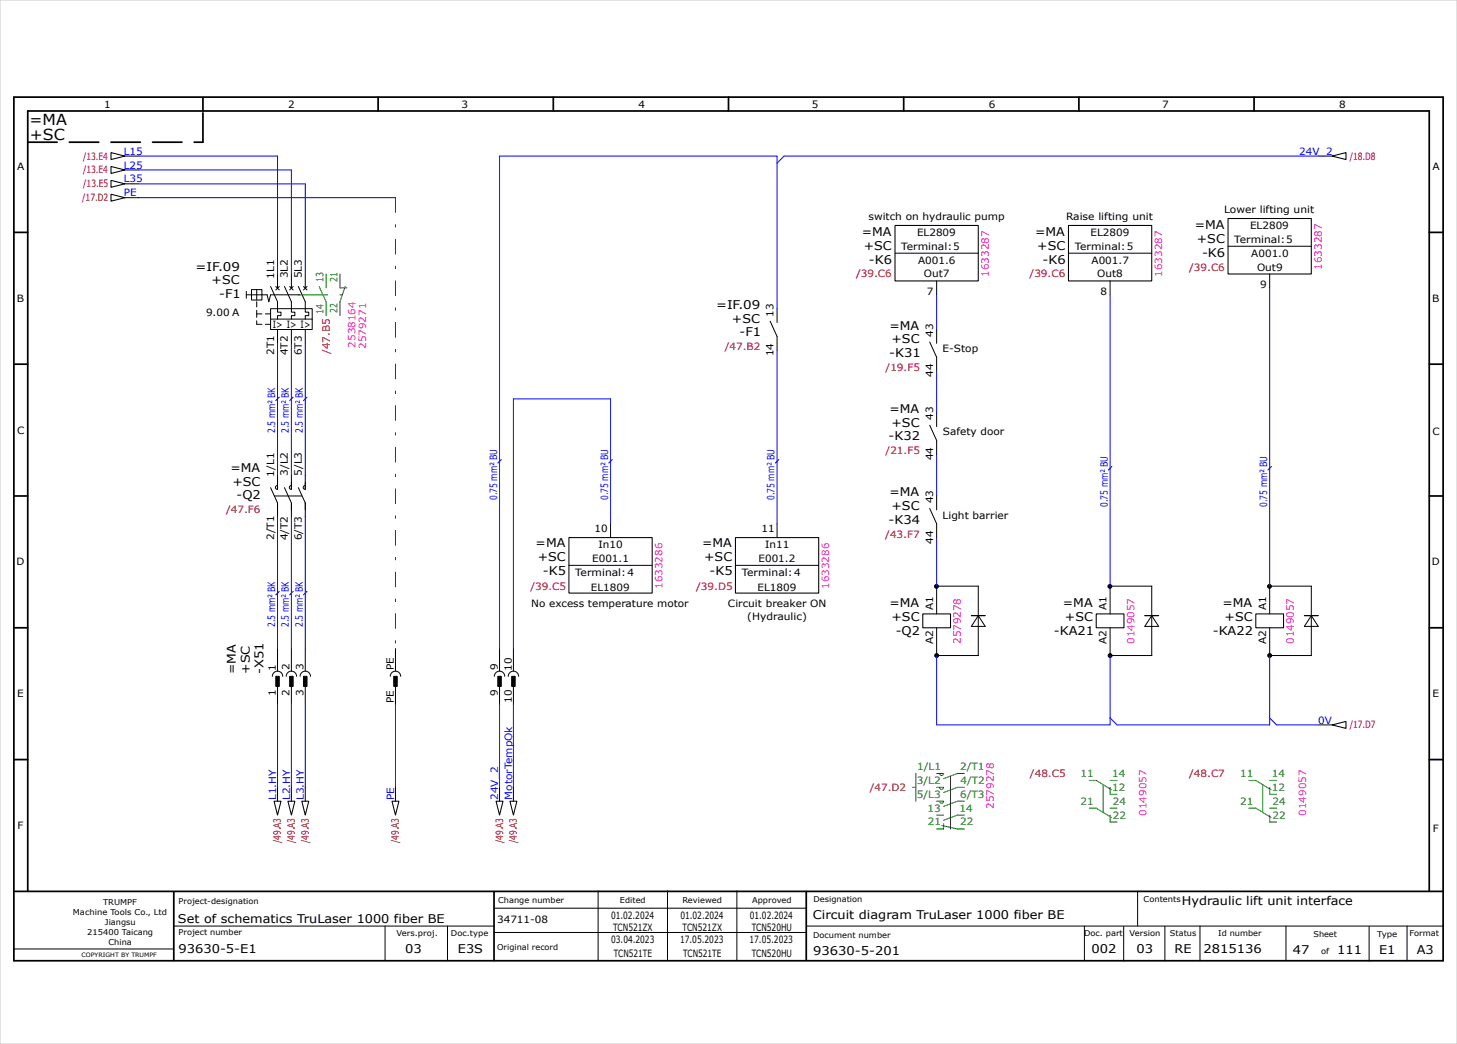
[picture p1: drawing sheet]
<svg xmlns="http://www.w3.org/2000/svg" width="420mm" height="301mm" viewBox="0 0 420 301" stroke-linecap="round" stroke-linejoin="round" font-family="sans-serif">
<g fill="none" stroke="#000" stroke-width=".5">
<path d="M4 28h412v249h-412zM58.5 28.2v3.8M109 28v4M159.5 28v4M210 28v4M260.5 28v4M311 28v4M361.5 28v4M4 67h4M412 67h4M4 105h4M412 105h4"/>
<path d="M4 143h4M412 143h4M4 181h4M412 181h4M4 219h4M412 219h4M4 257h412M8 257v-225h404v225M50.1 257.1v19.8M142.4 257.2v19.8M232.4 257.1v19.7"/>
</g>
<g fill="none" stroke="#000" stroke-width=".29">
<path d="M36 45h4M36 49h4M36 53h4M36 57h4M380 45h4M80 79v4M84 79v4M88 79v4M258 73h24M308 73h24M354 71h24M366 79v4"/>
<path d="M71 85h6l.5 2 .5-2M71 84v2M72.5 83.5h3v3h-3zM74 83.5v3M74 87v1.5M74 89.5v2M74 92.5v1h1.5M74 90.5h1.5M76.5 90.5h1.5M76.5 93.5h1.5M78 89h12v6h-12zM78 82.6l2 4.4v3h1v1h-1v1"/>
<path d="M78 92h12M79.5 82.6l1 1M80 95v4M80.5 82.6l-1 1M82 82.6l2 4.4v3h1v1h-1v1M83.5 82.6l1 1M84 95v4M84.5 82.6l-1 1M86 82.6l2 4.4v3h1v1h-1v1M87.5 82.6l1 1M88 95v4M88.5 82.6l-1 1"/>
<path d="M222 92.6l2 4.4v4M224 89v4M268 98.6l2 4.4v4M270 81v4M270 95v4M320 81v4M270 119v4M80 137v4.1a.56 .56 0 0 1-.6-.6 .56 .56 0 0 1 .6-.5M84 140a.56 .56 0 0 0-.6 .5 .56 .56 0 0 0 .6 .6M84 137v4.1M88 137v4.1a.56 .56 0 0 1-.6-.6 .56 .56 0 0 1 .6-.5M268 122.6l2 4.4v4"/>
<path d="M78 140.6l2 4.4v4M82 140.6l2 4.4v4M86 140.6l2 4.4v4M176 151v4M224 151v4M268 146.6l2 4.4v4M270 143v4M164 163h24M212 163h24M280 177.5h4M282 177.5l2 3.1h-4zM282 169v20"/>
<path d="M282.1 169h-12.1v8M330 177.5h4M332 169v20M332 177.5l2 3.1h-4zM332.1 169h-12.1v8M376 177.5h4M378 177.5l2 3.1h-4zM378 169v20M378.1 169h-12.1v8M78.5 195a1.5 1.5 0 0 1 1.5-1.5 1.5 1.5 0 0 1 1.5 1.5M80 187v6.5M80 198v5"/>
<path d="M82.5 195a1.5 1.5 0 0 1 1.5-1.5 1.5 1.5 0 0 1 1.5 1.5M84 187v6.5M84 198v5M86.5 195a1.5 1.5 0 0 1 1.5-1.5 1.5 1.5 0 0 1 1.5 1.5M88 187v6.5M88 198v5M112.5 195a1.5 1.5 0 0 1 1.5-1.5 1.5 1.5 0 0 1 1.5 1.5M114 187v6.5M114 198v5M142.5 195a1.5 1.5 0 0 1 1.5-1.5 1.5 1.5 0 0 1 1.5 1.5M144 187v6.5M144 198v5"/>
<path d="M146.5 195a1.5 1.5 0 0 1 1.5-1.5 1.5 1.5 0 0 1 1.5 1.5M148 187v6.5M148 198v5M270 181v8h12.1M320 181v8h12.1M366 181v8h12.1M380 209h4M80 227v4M84 227v4M88 227v4M114 227v4M144 227v4"/>
<path d="M148 227v4M172.4 256.9v20M192.4 256.9v20M212.4 256.9v20M327.9 256.9v10M4.1 273.6h45.7M50.1 267h92.2M111 267v10M129 267v10M142.4 261.9h90M142.4 268.9h90M232.5 267h183.5"/>
<path d="M312.6 267v10M323.9 267.1v10M335.8 267.1v10M345.9 267v10.1M370.7 267v9.8M394.7 267.1v10M405.6 267v10"/>
</g>
<path d="M8 41h50.5M58.5 41v-8.8" fill="none" stroke="#000" stroke-width=".5" stroke-dasharray="8.5 3.5"/>
<path d="M0 0h420v301h-420z" fill="none" stroke="#c9c9c9" stroke-width=".29"/>
<g fill="none" stroke="#000" stroke-width=".3">
<path d="M32 44l4 1-4 1zM32 48l4 1-4 1zM32 52l4 1-4 1zM32 56l4 1-4 1zM384 45l4-1v2zM258 65h24v16h-24zM308 65h24v16h-24zM354 63h24v16h-24zM164 155h24v16h-24zM212 155h24v16h-24zM266 177h8v4h-8zM316 177h8v4h-8z"/>
<path d="M362 177h8v4h-8zM384 209l4-1v2zM79 231h2l-1 4zM83 231h2l-1 4zM87 231h2l-1 4zM113 231h2l-1 4zM143 231h2l-1 4zM147 231h2l-1 4z"/>
</g>
<path d="M78 85h9M79.1 143h7.9" fill="none" stroke="#000" stroke-width=".29" stroke-dasharray="8.5 3.5"/>
<g fill="none" stroke="#008000" stroke-width=".29">
<path d="M94 79v4M98 79v4h2M92 82.6l2 4.4v4M99.5 82.6l-1.5 4.4v4M263 227h1M264 223v8M270 227h2a.56 .56 0 0 1-.6 .6 .56 .56 0 0 1-.5-.6M270 231h2M270 223h2M270 235h2M270.9 231a.56 .56 0 0 0 .5 .6 .56 .56 0 0 0 .6-.6M270.9 223a.56 .56 0 0 0 .6 .6 .56 .56 0 0 0 .5-.6"/>
<path d="M271.5 238l4.5 1h2M272 237.5v1.5h-2M278 227h-2l-4 1.5M278 231h-2l-4 1.5M278 223h-2l-4 1.5M278 235h-2l-4 1.5M314 225h2l4.4 2.7M314 233h2l4.4 2.7M320 227v2h2M320 225h2M320 235v2h2M320 233h2"/>
<path d="M360 225h2l4.4 2.7M360 233h2l4.4 2.7M366 227v2h2M366 225h2M366 235v2h2M366 233h2"/>
</g>
<path d="M86 85h12.7M274 239v-7.8M274 231.7v-7.9M318 226.3v7.9M364 226.3v7.9" fill="none" stroke="#008000" stroke-width=".29" stroke-dasharray="8.5 3.5"/>
<g fill="none" stroke="#00f" stroke-width=".29">
<path d="M40 45h40v34M40 49h44v30M40 53h48v26M40 57h74M380 45h-154l-2 2M80 99v38M84 99v38M88 99v38M224 89v-44h-80v142M270 85v10M320 85v84M366 83v86"/>
<path d="M224 101v50M270 107v12M270 131v12M80 149v38M84 149v38M88 149v38M176 151v-36h-28v72M270 155v14M270 189v20h50v-20M366 189v20h-44l-2-2M80 203v24M84 203v24"/>
<path d="M88 203v24M114 203v24M144 203v24M148 203v24M366 207l2 2h12"/>
</g>
<path d="M114 57v130" fill="none" stroke="#00f" stroke-width=".29" stroke-dasharray="4.2 3.5 .7 3.5"/>
<g fill="#000" stroke="#000" stroke-width=".29">
<path d="M79.5 195h1v2.9h-1z" fill-rule="evenodd"/>
<path d="M83.5 195h1v2.9h-1z" fill-rule="evenodd"/>
<path d="M87.5 195h1v2.9h-1z" fill-rule="evenodd"/>
<path d="M113.5 195h1v2.9h-1z" fill-rule="evenodd"/>
<path d="M143.5 195h1v2.9h-1z" fill-rule="evenodd"/>
<path d="M147.5 195h1v2.9h-1z" fill-rule="evenodd"/>
<circle cx="269.9" cy="169.1" r=".56"/>
<circle cx="319.9" cy="169.1" r=".56"/>
<circle cx="365.9" cy="169.1" r=".56"/>
<circle cx="270" cy="189" r=".56"/>
<circle cx="320" cy="189" r=".56"/>
<circle cx="366" cy="189" r=".56"/>
</g>
<path d="M80.5 114.5l-1 1M84.5 114.5l-1 1M88.5 114.5l-1 1M144.5 132.5l-1 1M176.5 132.5l-1 1M224.5 132.5l-1 1M320.5 134.5l-1 1M366.5 134.5l-1 1M80.5 170.5l-1 1M84.5 170.5l-1 1M88.5 170.5l-1 1" fill="none" stroke="#00f" stroke-width=".3"/>
<g font-size="4.4">
<text x="8.5" y="36">=MA</text>
<text x="8.6" y="40.5">+SC</text>
</g>
<g font-size="3.5">
<text x="344.4" y="66">=MA</text>
<text x="248.4" y="68">=MA</text>
<text x="249" y="72">+SC</text>
<text x="298.4" y="68">=MA</text>
<text x="299" y="72">+SC</text>
<text x="345" y="70">+SC</text>
<text x="56.4" y="78">=IF.09</text>
<text x="250.5" y="76">-K6</text>
<text x="300.5" y="76">-K6</text>
<text x="346.5" y="74">-K6</text>
<text x="61" y="82">+SC</text>
<text x="63.2" y="86">-F1</text>
<text x="206.4" y="89">=IF.09</text>
<text x="211" y="93">+SC</text>
<text x="256.4" y="95">=MA</text>
<text x="213.2" y="97">-F1</text>
<text x="257" y="99">+SC</text>
<text x="256.3" y="103">-K31</text>
<text x="256.4" y="119">=MA</text>
<text x="257" y="123">+SC</text>
<text x="256.1" y="127">-K32</text>
<text x="66.4" y="136">=MA</text>
<text x="67" y="140">+SC</text>
<text x="256.4" y="143">=MA</text>
<text x="68.2" y="144">-Q2</text>
<text x="257" y="147">+SC</text>
<text x="256.1" y="151">-K34</text>
<text x="154.4" y="157.8">=MA</text>
<text x="155" y="161.8">+SC</text>
<text x="202.4" y="157.8">=MA</text>
<text x="203" y="161.8">+SC</text>
<text x="156.5" y="165.8">-K5</text>
<text x="204.5" y="165.8">-K5</text>
<text x="256.4" y="175">=MA</text>
<text x="257" y="179">+SC</text>
<text x="306.4" y="175">=MA</text>
<text x="307" y="179">+SC</text>
<text x="352.4" y="175">=MA</text>
<text x="353" y="179">+SC</text>
<text x="258.2" y="183">-Q2</text>
<text x="303.8" y="183">-KA21</text>
<text x="349.6" y="183">-KA22</text>
<text x="68" y="194.4" transform="rotate(-90 68 194.4)">=MA</text>
<text x="72" y="194.3" transform="rotate(-90 72 194.3)">+SC</text>
<text x="76" y="194.2" transform="rotate(-90 76 194.2)">-X51</text>
<text x="340.7" y="261">Hydraulic lift unit interface</text>
<text x="51.3" y="266">Set of schematics TruLaser 1000 fiber BE</text>
<text x="234.3" y="265">Circuit diagram TruLaser 1000 fiber BE</text>
<text x="51.5" y="274.7">93630-5-E1</text>
<text x="116.8" y="274.9">03</text>
<text x="132" y="274.9">E3S</text>
<text x="234.4" y="275.3">93630-5-201</text>
<text x="314.6" y="274.8">002</text>
<text x="327.6" y="274.9">03</text>
<text x="338.6" y="274.8">RE</text>
<text x="346.9" y="274.7">2815136</text>
<text x="372.7" y="275">47</text>
<text x="385.4" y="275">111</text>
<text x="397.6" y="275">E1</text>
<text x="408.4" y="275">A3</text>
</g>
<g font-size="2.9">
<text x="30" y="31">1</text>
<text x="83" y="31">2</text>
<text x="133.1" y="31">3</text>
<text x="184.1" y="31">4</text>
<text x="234.1" y="31">5</text>
<text x="285" y="31">6</text>
<text x="335" y="31">7</text>
<text x="386" y="31">8</text>
<text x="5" y="49">A</text>
<text x="413" y="49">A</text>
<text x="250.4" y="63.5">switch on hydraulic pump</text>
<text x="307.3" y="63.5">Raise lifting unit</text>
<text x="352.8" y="61.5">Lower lifting unit</text>
<text x="360.3" y="66">EL2809</text>
<text x="259.8" y="72">Terminal:5</text>
<text x="264.4" y="68">EL2809</text>
<text x="309.8" y="72">Terminal:5</text>
<text x="314.4" y="68">EL2809</text>
<text x="355.8" y="70">Terminal:5</text>
<text x="264.7" y="76">A001.6</text>
<text x="314.6" y="76">A001.7</text>
<text x="360.7" y="74">A001.0</text>
<text x="362.3" y="78">Out9</text>
<text x="79" y="80.4" transform="rotate(-90 79 80.4)">1L1</text>
<text x="83" y="80.2" transform="rotate(-90 83 80.2)">3L2</text>
<text x="87" y="80.2" transform="rotate(-90 87 80.2)">5L3</text>
<text x="266.3" y="80">Out7</text>
<text x="316.3" y="80">Out8</text>
<text x="363.3" y="83">9</text>
<text x="4.8" y="87">B</text>
<text x="267.2" y="85">7</text>
<text x="317.2" y="85">8</text>
<text x="412.8" y="87">B</text>
<text x="59.4" y="91">9.00 A</text>
<text x="78.7" y="94.6">I&gt; I&gt; I&gt;</text>
<text x="223" y="91.4" transform="rotate(-90 223 91.4)">13</text>
<text x="269" y="97.1" transform="rotate(-90 269 97.1)">43</text>
<text x="271.7" y="101.5">E-Stop</text>
<text x="79" y="102.3" transform="rotate(-90 79 102.3)">2T1</text>
<text x="83" y="102.4" transform="rotate(-90 83 102.4)">4T2</text>
<text x="87" y="102.4" transform="rotate(-90 87 102.4)">6T3</text>
<text x="223" y="102.7" transform="rotate(-90 223 102.7)">14</text>
<text x="269" y="108.7" transform="rotate(-90 269 108.7)">44</text>
<text x="5" y="125">C</text>
<text x="269" y="121.1" transform="rotate(-90 269 121.1)">43</text>
<text x="271.8" y="125.5">Safety door</text>
<text x="413" y="125.5">C</text>
<text x="79" y="137.4" transform="rotate(-90 79 137.4)">1/L1</text>
<text x="83" y="137.2" transform="rotate(-90 83 137.2)">3/L2</text>
<text x="87" y="137.2" transform="rotate(-90 87 137.2)">5/L3</text>
<text x="269" y="132.7" transform="rotate(-90 269 132.7)">44</text>
<text x="269" y="145.1" transform="rotate(-90 269 145.1)">43</text>
<text x="271.7" y="149.5">Light barrier</text>
<text x="79" y="155.7" transform="rotate(-90 79 155.7)">2/T1</text>
<text x="83" y="155.8" transform="rotate(-90 83 155.8)">4/T2</text>
<text x="87" y="155.8" transform="rotate(-90 87 155.8)">6/T3</text>
<text x="171.4" y="153.5">10</text>
<text x="219.5" y="153.5">11</text>
<text x="170.7" y="162">E001.1</text>
<text x="172.5" y="158">In10</text>
<text x="218.6" y="162">E001.2</text>
<text x="220.5" y="158">In11</text>
<text x="269" y="156.7" transform="rotate(-90 269 156.7)">44</text>
<text x="4.8" y="163">D</text>
<text x="165.8" y="166">Terminal:4</text>
<text x="213.8" y="166">Terminal:4</text>
<text x="412.7" y="163">D</text>
<text x="170.4" y="170.5">EL1809</text>
<text x="218.4" y="170.5">EL1809</text>
<text x="153.2" y="175">No excess temperature motor</text>
<text x="209.8" y="175">Circuit breaker ON</text>
<text x="215.4" y="178.6">(Hydraulic)</text>
<text x="269" y="176" transform="rotate(-90 269 176)">A1</text>
<text x="319" y="176" transform="rotate(-90 319 176)">A1</text>
<text x="365" y="176" transform="rotate(-90 365 176)">A1</text>
<text x="269" y="185.8" transform="rotate(-90 269 185.8)">A2</text>
<text x="319" y="185.8" transform="rotate(-90 319 185.8)">A2</text>
<text x="365" y="185.8" transform="rotate(-90 365 185.8)">A2</text>
<text x="79.5" y="193.4" transform="rotate(-90 79.5 193.4)">1</text>
<text x="83.5" y="193.2" transform="rotate(-90 83.5 193.2)">2</text>
<text x="87.5" y="193.2" transform="rotate(-90 87.5 193.2)">3</text>
<text x="113.5" y="193.3" transform="rotate(-90 113.5 193.3)">PE</text>
<text x="143.5" y="193.1" transform="rotate(-90 143.5 193.1)">9</text>
<text x="147.5" y="193.4" transform="rotate(-90 147.5 193.4)">10</text>
<text x="5" y="201">E</text>
<text x="79.5" y="200.7" transform="rotate(-90 79.5 200.7)">1</text>
<text x="83.5" y="200.8" transform="rotate(-90 83.5 200.8)">2</text>
<text x="87.5" y="200.8" transform="rotate(-90 87.5 200.8)">3</text>
<text x="113.5" y="202.7" transform="rotate(-90 113.5 202.7)">PE</text>
<text x="143.5" y="200.8" transform="rotate(-90 143.5 200.8)">9</text>
<text x="147.5" y="202.7" transform="rotate(-90 147.5 202.7)">10</text>
<text x="413" y="201">E</text>
<text x="5.1" y="239">F</text>
<text x="413" y="240">F</text>
<text x="143.3" y="266">34711-08</text>
<text x="176.1" y="264.9">01.02.2024</text>
<text x="176.8" y="268.4">TCN521ZX</text>
<text x="196.1" y="264.9">01.02.2024</text>
<text x="196.8" y="268.4">TCN521ZX</text>
<text x="216.1" y="264.9">01.02.2024</text>
<text x="216.7" y="268.4">TCN520HU</text>
<text x="176.2" y="271.9">03.04.2023</text>
<text x="176.9" y="275.9">TCN521TE</text>
<text x="196" y="271.9">17.05.2023</text>
<text x="196.9" y="275.9">TCN521TE</text>
<text x="216" y="271.9">17.05.2023</text>
<text x="216.7" y="275.9">TCN520HU</text>
</g>
<g font-size="2.9" fill="#b60000">
<text x="23.9" y="46">/13.E4</text>
<text x="389.1" y="46">/18.D8</text>
<text x="23.9" y="50">/13.E4</text>
<text x="23.7" y="58">/17.D2</text>
<text x="24" y="54">/13.E5</text>
<text x="342.8" y="78">/39.C6</text>
<text x="246.8" y="80">/39.C6</text>
<text x="296.8" y="80">/39.C6</text>
<text x="208.9" y="101">/47.B2</text>
<text x="95.1" y="102.1" transform="rotate(-90 95.1 102.1)">/47.B5</text>
<text x="255.3" y="107">/19.F5</text>
<text x="255.3" y="131">/21.F5</text>
<text x="65.2" y="148">/47.F6</text>
<text x="255.2" y="155">/43.F7</text>
<text x="152.9" y="170">/39.C5</text>
<text x="200.7" y="170">/39.D5</text>
<text x="389.1" y="210">/17.D7</text>
<text x="250.7" y="228">/47.D2</text>
<text x="296.9" y="224">/48.C5</text>
<text x="342.8" y="224">/48.C7</text>
<text x="81" y="243.1" transform="rotate(-90 81 243.1)">/49.A3</text>
<text x="85" y="243.1" transform="rotate(-90 85 243.1)">/49.A3</text>
<text x="89" y="243.1" transform="rotate(-90 89 243.1)">/49.A3</text>
<text x="115" y="243.1" transform="rotate(-90 115 243.1)">/49.A3</text>
<text x="145" y="243.1" transform="rotate(-90 145 243.1)">/49.A3</text>
<text x="149" y="243.1" transform="rotate(-90 149 243.1)">/49.A3</text>
</g>
<g font-size="2.9" fill="#00f">
<text x="35.7" y="44.6">L15</text>
<text x="374.5" y="44.6">24V_2</text>
<text x="35.7" y="48.6">L25</text>
<text x="35.7" y="52.6">L35</text>
<text x="35.7" y="56.6">PE</text>
<text x="79.3" y="124.8" transform="rotate(-90 79.3 124.8)">2.5 mm² BK</text>
<text x="83.3" y="124.8" transform="rotate(-90 83.3 124.8)">2.5 mm² BK</text>
<text x="87.3" y="124.8" transform="rotate(-90 87.3 124.8)">2.5 mm² BK</text>
<text x="143.3" y="144.2" transform="rotate(-90 143.3 144.2)">0.75 mm² BU</text>
<text x="175.3" y="144.2" transform="rotate(-90 175.3 144.2)">0.75 mm² BU</text>
<text x="223.3" y="144.2" transform="rotate(-90 223.3 144.2)">0.75 mm² BU</text>
<text x="319.3" y="146.2" transform="rotate(-90 319.3 146.2)">0.75 mm² BU</text>
<text x="365.3" y="146.2" transform="rotate(-90 365.3 146.2)">0.75 mm² BU</text>
<text x="79.3" y="180.8" transform="rotate(-90 79.3 180.8)">2.5 mm² BK</text>
<text x="83.3" y="180.8" transform="rotate(-90 83.3 180.8)">2.5 mm² BK</text>
<text x="87.3" y="180.8" transform="rotate(-90 87.3 180.8)">2.5 mm² BK</text>
<text x="380" y="208.6">0V</text>
<text x="79.6" y="230.7" transform="rotate(-90 79.6 230.7)">L1.HY</text>
<text x="83.6" y="230.7" transform="rotate(-90 83.6 230.7)">L2.HY</text>
<text x="87.6" y="230.7" transform="rotate(-90 87.6 230.7)">L3.HY</text>
<text x="113.6" y="230.7" transform="rotate(-90 113.6 230.7)">PE</text>
<text x="143.6" y="230.6" transform="rotate(-90 143.6 230.6)">24V_2</text>
<text x="147.6" y="230.6" transform="rotate(-90 147.6 230.6)">MotorTempOk</text>
</g>
<g font-size="2.9" fill="#f0f">
<text x="381" y="77.8" transform="rotate(-90 381 77.8)">1633287</text>
<text x="285" y="79.8" transform="rotate(-90 285 79.8)">1633287</text>
<text x="335" y="79.8" transform="rotate(-90 335 79.8)">1633287</text>
<text x="102.5" y="100.2" transform="rotate(-90 102.5 100.2)">2538164</text>
<text x="105.6" y="100.6" transform="rotate(-90 105.6 100.6)">2579271</text>
<text x="191" y="169.8" transform="rotate(-90 191 169.8)">1633286</text>
<text x="239" y="169.8" transform="rotate(-90 239 169.8)">1633286</text>
<text x="277" y="185.7" transform="rotate(-90 277 185.7)">2579278</text>
<text x="327" y="185.7" transform="rotate(-90 327 185.7)">0149057</text>
<text x="373" y="185.7" transform="rotate(-90 373 185.7)">0149057</text>
<text x="286.5" y="233.2" transform="rotate(-90 286.5 233.2)">2579278</text>
<text x="330.5" y="235.2" transform="rotate(-90 330.5 235.2)">0149057</text>
<text x="376.5" y="235.2" transform="rotate(-90 376.5 235.2)">0149057</text>
</g>
<g font-size="2.9" fill="#008000">
<text x="93.3" y="81.4" transform="rotate(-90 93.3 81.4)">13</text>
<text x="97.2" y="81.2" transform="rotate(-90 97.2 81.2)">21</text>
<text x="93.3" y="90.4" transform="rotate(-90 93.3 90.4)">14</text>
<text x="97.2" y="90.2" transform="rotate(-90 97.2 90.2)">22</text>
<text x="264.4" y="222">1/L1</text>
<text x="276.8" y="222">2/T1</text>
<text x="264.3" y="226">3/L2</text>
<text x="276.9" y="226">4/T2</text>
<text x="311.5" y="224">11</text>
<text x="320.6" y="224">14</text>
<text x="320.6" y="228">12</text>
<text x="357.5" y="224">11</text>
<text x="366.6" y="224">14</text>
<text x="366.6" y="228">12</text>
<text x="264.3" y="230">5/L3</text>
<text x="267.4" y="234">13</text>
<text x="276.6" y="234">14</text>
<text x="276.8" y="230">6/T3</text>
<text x="311.5" y="232">21</text>
<text x="320.8" y="232">24</text>
<text x="357.5" y="232">21</text>
<text x="366.8" y="232">24</text>
<text x="267.5" y="238">21</text>
<text x="276.8" y="238">22</text>
<text x="320.8" y="236">22</text>
<text x="366.8" y="236">22</text>
</g>
<g font-size="2.3">
<text x="21" y="263.8">Machine Tools Co., Ltd</text>
<text x="29.7" y="260.8">TRUMPF</text>
<text x="51.5" y="260.7">Project-designation</text>
<text x="143.6" y="260.4">Change number</text>
<text x="178.7" y="260.4">Edited</text>
<text x="196.7" y="260.4">Reviewed</text>
<text x="216.8" y="260.4">Approved</text>
<text x="234.5" y="260.2">Designation</text>
<text x="329.7" y="260.1">Contents</text>
<text x="25.2" y="269.6">215400 Taicang</text>
<text x="30.3" y="266.7">Jiangsu</text>
<text x="51.5" y="269.7">Project number</text>
<text x="114.3" y="269.9">Vers.proj.</text>
<text x="130" y="269.9">Doc.type</text>
<text x="312.5" y="269.8">Doc. part</text>
<text x="325.6" y="269.9">Version</text>
<text x="337.3" y="269.8">Status</text>
<text x="351.2" y="269.8">Id number</text>
<text x="406.4" y="270">Format</text>
<text x="31.3" y="272.5">China</text>
<text x="143.3" y="273.9">Original record</text>
<text x="234.4" y="270.3">Document number</text>
<text x="378.6" y="270">Sheet</text>
<text x="380.8" y="275">of</text>
<text x="397" y="270">Type</text>
</g>
<text font-size="1.7" x="23.5" y="275.8">COPYRIGHT BY TRUMPF</text>
</svg>
